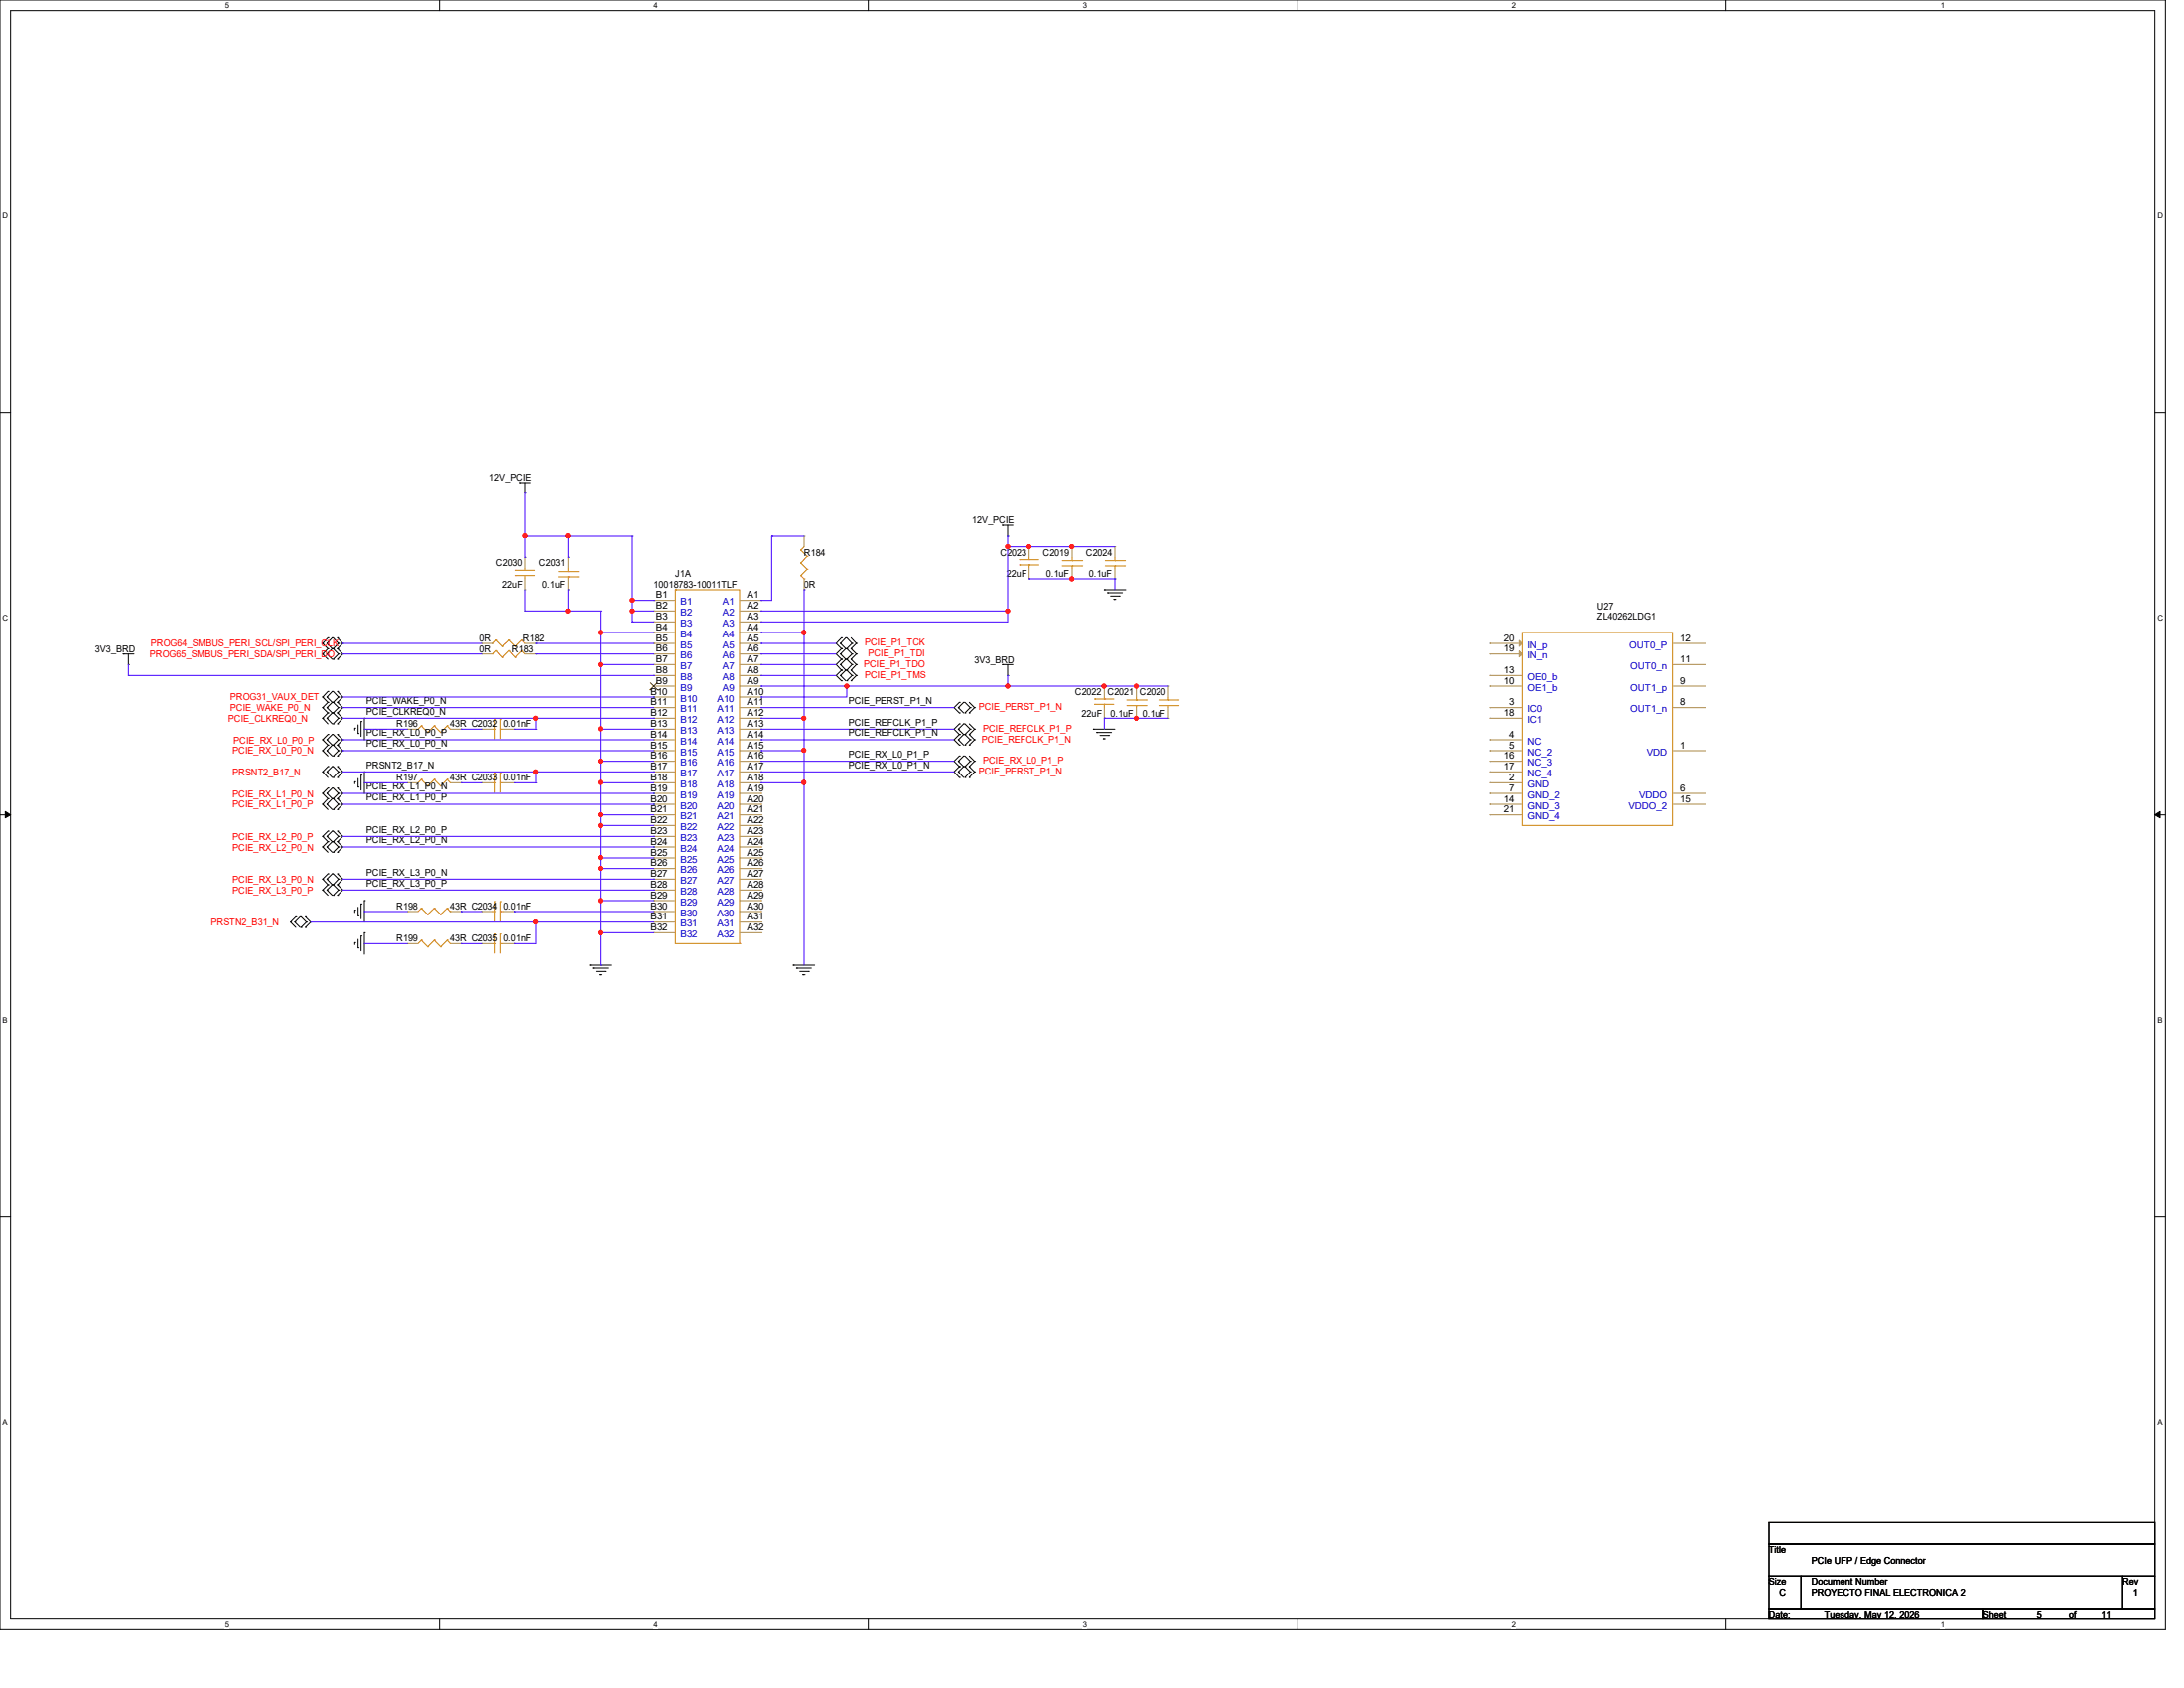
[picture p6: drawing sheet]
<svg xmlns="http://www.w3.org/2000/svg" width="279mm" height="216mm" viewBox="0 0 279 216" stroke-linecap="round" stroke-linejoin="round" font-family="sans-serif">
<path d="M0 0h277v208.4h-277zM1.4 1.4h274.3v205.7h-274.3z" fill="none" stroke="#000" stroke-width=".13"/>
<g fill="#fff">
<path d="M28.8 .1h.5v1.1h-.5z"/>
<path d="M28.8 207.2h.5v1.1h-.5z"/>
</g>
<path d="M56.2 0v1.4M56.2 207.1v1.3" fill="none" stroke="#000" stroke-width=".13"/>
<g fill="#fff">
<path d="M83.7 .1h.5v1.1h-.5z"/>
<path d="M83.7 207.2h.5v1.1h-.5z"/>
</g>
<path d="M111.1 0v1.4M111.1 207.1v1.3" fill="none" stroke="#000" stroke-width=".13"/>
<g fill="#fff">
<path d="M138.5 .1h.6v1.1h-.6z"/>
<path d="M138.5 207.2h.6v1.1h-.6z"/>
</g>
<path d="M165.9 0v1.4M165.9 207.1v1.3" fill="none" stroke="#000" stroke-width=".13"/>
<g fill="#fff">
<path d="M193.4 .1h.5v1.1h-.5z"/>
<path d="M193.4 207.2h.5v1.1h-.5z"/>
</g>
<path d="M220.8 0v1.4M220.8 207.1v1.3" fill="none" stroke="#000" stroke-width=".13"/>
<g fill="#fff">
<path d="M248.2 .1h.6v1.1h-.6z"/>
<path d="M248.2 207.2h.6v1.1h-.6z"/>
<path d="M.3 27.1h.8v1.1h-.8z"/>
<path d="M276 27.1h.7v1.1h-.7z"/>
<path d="M.3 78.5h.8v1.1h-.8z"/>
<path d="M276 78.5h.7v1.1h-.7z"/>
</g>
<path d="M0 52.8h1.4M275.7 52.8h1.3" fill="none" stroke="#000" stroke-width=".13"/>
<g fill="#fff">
<path d="M.3 129.9h.7v1.1h-.7z"/>
<path d="M276 129.9h.6v1.1h-.6z"/>
</g>
<path d="M0 104.2h1.4M275.7 104.2h1.3" fill="none" stroke="#000" stroke-width=".13"/>
<path d="M.7 103.8l.7 .4-.7 .4zM275.7 104.2l.7-.4v.8z" fill="#000" stroke="#000" stroke-width=".13"/>
<g fill="#fff">
<path d="M.3 181.4h.7v1.1h-.7z"/>
<path d="M276 181.4h.6v1.1h-.6z"/>
</g>
<g fill="none" stroke="#000" stroke-width=".13">
<path d="M66.5 61.7h.1M66.5 61.7h1.4M67.2 63.1h.1M67.2 61.7v1.4M128.2 67.2h.1M128.2 67.2h1.4M128.9 68.6h.1M128.9 67.2v1.4M141.3 75.4h.1M141.3 75.4h2.7M141.7 75.8h.1M141.7 75.8h1.9"/>
<path d="M142.1 76.2h1.1M142.5 76.7h.1M142.5 76.7h.2M143.2 76.2h.1M15.7 83.7h.1M15.7 83.7h1.4M16.4 85h.1M16.4 83.7v1.3M41.3 82.3h.1M41.3 83.7h.1M41.3 90.5h.1M41.3 91.9h.1"/>
<path d="M41.3 94.6h.1M41.3 96h.1M41.3 89.2h.1M41.3 98.7h.1M41.3 82.3l.7 .7M41.3 83.7l.7 .6M41.3 90.5l.7 .7M41.3 91.9l.7 .7M41.3 94.6l.7 .7M41.3 96l.7 .7M41.3 89.2l.7 .6M41.3 98.7l.7 .7"/>
<path d="M41.8 82.3h.1M41.8 83.7h.1M41.8 90.5h.1M41.8 91.9h.1M41.8 94.6h.1M41.8 96h.1M41.8 89.2h.1M41.8 98.7h.1M41.8 82.3l.7 .7M41.8 83.7l.7 .6M41.8 90.5l.7 .7M41.8 91.9l.7 .7"/>
<path d="M41.8 94.6l.7 .7M41.8 96l.7 .7M41.8 89.2l.7 .6M41.8 98.7l.7 .7M42 81.6h.1M42 83h.1M42 89.8h.1M42 91.2h.1M42 93.9h.1M42 95.3h.1M42 88.4h.1M42 98h.1"/>
<path d="M42 81.6l-.7 .7M42 83l-.7 .7M42 89.8l-.7 .7M42 91.2l-.7 .7M42 93.9l-.7 .7M42 95.3l-.7 .7M42 88.4l-.7 .8M42 98l-.7 .7M42.5 81.6h.1M42.5 83h.1M42.5 89.8h.1M42.5 91.2h.1"/>
<path d="M42.5 93.9h.1M42.5 95.3h.1M42.5 88.4h.1M42.5 98h.1M42.5 81.6l-.7 .7M42.5 83l-.7 .7M42.5 89.8l-.7 .7M42.5 91.2l-.7 .7M42.5 93.9l-.7 .7M42.5 95.3l-.7 .7M42.5 88.4l-.7 .8M42.5 98l-.7 .7"/>
<path d="M42.6 83h.1M42.6 84.3h.1M42.6 91.2h.1M42.6 92.6h.1M42.6 95.3h.1M42.6 96.7h.1M42.6 89.8h.1M42.6 99.4h.1M42.6 81.6l.7 .7M42.6 83l.7 .7M42.6 89.8l.7 .7M42.6 91.2l.7 .7"/>
<path d="M42.6 93.9l.7 .7M42.6 95.3l.7 .7M42.6 88.4l.7 .8M42.6 98l.7 .7M43.2 81.6h.1M43.2 83h.1M43.2 84.3h.1M43.2 89.8h.1M43.2 91.2h.1M43.2 92.6h.1M43.2 93.9h.1M43.2 95.3h.1"/>
<path d="M43.2 96.7h.1M43.2 88.4h.1M43.2 98h.1M43.2 99.4h.1M43.2 81.6l.7 .7-.7 .7M43.2 83l.7 .7-.7 .6M43.2 89.8l.7 .7-.7 .7M43.2 91.2l.7 .7-.7 .7M43.2 93.9l.7 .7-.7 .7M43.2 95.3l.7 .7-.7 .7M43.2 88.4l.7 .8-.7 .6M43.2 98l.7 .7-.7 .7"/>
<path d="M43.3 82.3h.1M43.3 83.7h.1M43.3 90.5h.1M43.3 91.9h.1M43.3 94.6h.1M43.3 96h.1M43.3 89.2h.1M43.3 98.7h.1M43.3 82.3l-.7 .7M43.3 83.7l-.7 .6M43.3 90.5l-.7 .7M43.3 91.9l-.7 .7"/>
<path d="M43.3 94.6l-.7 .7M43.3 96l-.7 .7M43.3 89.2l-.7 .6M43.3 98.7l-.7 .7M45.4 93.1h.1M45.4 100h.1M45.4 93.1v.3M45.4 100v.2M45.8 93.8h.1M45.8 92.7v1.1M45.8 99.6v1.1M46.2 92.3h.1"/>
<path d="M46.2 99.1h.1M46.2 92.3v1.9M46.2 99.1v1.9M46.6 91.9h.1M46.6 98.7h.1M46.6 91.9v2.7M46.6 98.7v2.8M107.5 82.3h.1M107.5 83.7h.1M107.5 85h.1M107.5 86.4h.1M107.5 82.3l.7 .7"/>
<path d="M107.5 83.7l.7 .6M107.5 85l.7 .7M107.5 86.4l.7 .7M107.7 83h.1M107.7 81.6h.1M107.7 84.3h.1M107.7 85.7h.1M107.7 87.1h.1M107.7 81.6l-.7 .7 .7 .7M107.7 83l-.7 .7 .7 .6M107.7 84.3l-.7 .7 .7 .7M107.7 85.7l-.7 .7 .7 .7"/>
<path d="M108.2 81.6h.1M108.2 83h.1M108.2 84.3h.1M108.2 85.7h.1M108.2 81.6l-.7 .7M108.2 83l-.7 .7M108.2 84.3l-.7 .7M108.2 85.7l-.7 .7M108.3 83h.1M108.3 84.3h.1M108.3 85.7h.1M108.3 87.1h.1"/>
<path d="M108.3 81.6l.7 .7M108.3 83l.7 .7M108.3 84.3l.7 .7M108.3 85.7l.7 .7M108.9 83h.1M108.9 84.3h.1M108.9 85.7h.1M108.9 87.1h.1M108.9 81.6l.7 .7M108.9 83l.7 .7M108.9 84.3l.7 .7M108.9 85.7l.7 .7"/>
<path d="M109 82.3h.1M109 83.7h.1M109 85h.1M109 86.4h.1M109 82.3l-.7 .7M109 83.7l-.7 .6M109 85l-.7 .7M109 86.4l-.7 .7M109.6 82.3h.1M109.6 83.7h.1M109.6 85h.1M109.6 86.4h.1"/>
<path d="M109.6 82.3l-.7 .7M109.6 83.7l-.7 .6M109.6 85l-.7 .7M109.6 86.4l-.7 .7M122.6 90.5h.1M122.6 93.3h.1M122.6 94.6h.1M122.6 97.4h.1M122.6 98.7h.1M122.6 90.5l.7 .7M122.6 93.3l.7 .6M122.6 94.6l.7 .7"/>
<path d="M122.6 97.4l.7 .6M122.6 98.7l.7 .7M122.7 91.2h.1M122.7 89.8h.1M122.7 93.9h.1M122.7 92.6h.1M122.7 95.3h.1M122.7 98h.1M122.7 96.7h.1M122.7 99.4h.1M122.7 89.8l-.7 .7 .7 .7M122.7 92.6l-.7 .7 .7 .6"/>
<path d="M122.7 93.9l-.7 .7 .7 .7M122.7 96.7l-.7 .7 .7 .6M122.7 98l-.7 .7 .7 .7M123.3 89.8h.1M123.3 92.6h.1M123.3 93.9h.1M123.3 96.7h.1M123.3 98h.1M123.3 89.8l-.7 .7M123.3 92.6l-.7 .7M123.3 93.9l-.7 .7M123.3 96.7l-.7 .7"/>
<path d="M123.3 98l-.7 .7M123.4 91.2h.1M123.4 93.9h.1M123.4 95.3h.1M123.4 98h.1M123.4 99.4h.1M123.4 98l.7 .7M123.4 89.8l.7 .7M123.4 92.6l.7 .7M123.4 93.9l.7 .7M123.4 96.7l.7 .7M124 91.2h.1"/>
<path d="M124 93.9h.1M124 95.3h.1M124 98h.1M124 99.4h.1M124 98l.7 .7M124 89.8l.7 .7M124 92.6l.7 .7M124 93.9l.7 .7M124 96.7l.7 .7M124.1 90.5h.1M124.1 93.3h.1M124.1 94.6h.1"/>
<path d="M124.1 97.4h.1M124.1 98.7h.1M124.1 90.5l-.7 .7M124.1 93.3l-.7 .6M124.1 94.6l-.7 .7M124.1 97.4l-.7 .6M124.1 98.7l-.7 .7M124.7 90.5h.1M124.7 93.3h.1M124.7 94.6h.1M124.7 97.4h.1M124.7 98.7h.1"/>
<path d="M124.7 90.5l-.7 .7M124.7 93.3l-.7 .6M124.7 94.6l-.7 .7M124.7 97.4l-.7 .6M124.7 98.7l-.7 .7M128.2 85h.1M128.2 85h1.4M128.9 86.4h.1M128.9 85v1.4M139.9 93.3h.1M139.9 93.3h2.7M140.3 93.7h.1"/>
<path d="M140.3 93.7h1.9M140.7 94.1h1.1M141.1 94.5h.1M141.1 94.5h.3M141.8 94.1h.1M37.2 117.9h.1M37.2 117.9l.6 .7M37.7 117.9h.1M37.7 117.9l.7 .7M37.8 117.3h.1M37.8 117.3l-.6 .6M38.4 117.3h.1"/>
<path d="M38.4 117.3l-.7 .6M38.5 118.6h.1M38.5 117.3l.7 .6M39.1 117.3h.1M39.1 118.6h.1M39.1 117.3l.7 .6-.7 .7M39.2 117.9h.1M39.2 117.9l-.7 .7M41.3 101.5h.1M41.3 102.9h.1M41.3 107h.1M41.3 108.3h.1"/>
<path d="M41.3 112.4h.1M41.3 113.8h.1M41.3 101.5l.7 .7M41.3 102.9l.7 .6M41.3 107l.7 .7M41.3 108.3l.7 .7M41.3 112.4l.7 .8M41.3 113.8l.7 .7M41.8 101.5h.1M41.8 102.9h.1M41.8 107h.1M41.8 108.3h.1"/>
<path d="M41.8 112.4h.1M41.8 113.8h.1M41.8 101.5l.7 .7M41.8 102.9l.7 .6M41.8 107l.7 .7M41.8 108.3l.7 .7M41.8 112.4l.7 .8M41.8 113.8l.7 .7M42 100.8h.1M42 102.2h.1M42 106.3h.1M42 107.7h.1"/>
<path d="M42 111.8h.1M42 113.2h.1M42 113.2l-.7 .6M42 100.8l-.7 .7M42 102.2l-.7 .7M42 106.3l-.7 .7M42 107.7l-.7 .6M42 111.8l-.7 .6M42.5 100.8h.1M42.5 102.2h.1M42.5 106.3h.1M42.5 107.7h.1"/>
<path d="M42.5 111.8h.1M42.5 113.2h.1M42.5 113.2l-.7 .6M42.5 100.8l-.7 .7M42.5 102.2l-.7 .7M42.5 106.3l-.7 .7M42.5 107.7l-.7 .6M42.5 111.8l-.7 .6M42.6 102.2h.1M42.6 103.5h.1M42.6 107.7h.1M42.6 109h.1"/>
<path d="M42.6 113.2h.1M42.6 114.5h.1M42.6 100.8l.7 .7M42.6 102.2l.7 .7M42.6 106.3l.7 .7M42.6 107.7l.7 .6M42.6 111.8l.7 .6M42.6 113.2l.7 .6M43.2 100.8h.1M43.2 102.2h.1M43.2 103.5h.1M43.2 106.3h.1"/>
<path d="M43.2 107.7h.1M43.2 109h.1M43.2 111.8h.1M43.2 113.2h.1M43.2 114.5h.1M43.2 113.2l.7 .6-.7 .7M43.2 100.8l.7 .7-.7 .7M43.2 102.2l.7 .7-.7 .6M43.2 106.3l.7 .7-.7 .7M43.2 107.7l.7 .6-.7 .7M43.2 111.8l.7 .6-.7 .8M43.3 101.5h.1"/>
<path d="M43.3 102.9h.1M43.3 107h.1M43.3 108.3h.1M43.3 112.4h.1M43.3 113.8h.1M43.3 113.8l-.7 .7M43.3 101.5l-.7 .7M43.3 102.9l-.7 .6M43.3 107l-.7 .7M43.3 108.3l-.7 .7M43.3 112.4l-.7 .8M45.4 116.4h.1"/>
<path d="M45.4 116.4v.3M45.8 100.7h.1M45.8 117.1h.1M45.8 116v1.1M46.2 115.6h.1M46.2 119.7h.1M46.2 115.6v1.9M46.2 119.7v1.9M46.6 115.2h.1M46.6 119.3h.1M46.6 115.2v2.7M46.6 119.3v2.7"/>
<path d="M45.4 120.6h.1M45.4 120.6v.2M45.8 121.2h.1M45.8 120.1v1.1M75.4 123.4h.1M75.4 123.4h2.7M75.8 123.8h.1M75.8 123.8h2M76.2 124.2h1.1M76.7 124.7h.1M76.7 124.7h.2M77.3 124.2h.1"/>
<path d="M101.5 123.4h.1M101.5 123.4h2.7M101.9 123.8h.1M101.9 123.8h1.9M102.3 124.2h1.1M102.7 124.7h.1M102.7 124.7h.3M103.4 124.2h.1M0 155.7h1.4M275.7 155.7h1.3M226.3 194.7h49.4v2.8h-49.4zM226.3 197.5h49.4v4.1h-49.4z"/>
<path d="M226.3 201.6h4.1v4.1h-4.1zM226.3 205.7h27.4v1.4h-27.4zM230.4 201.6h41.2v4.1h-41.2zM253.7 205.7h22v1.4h-22zM271.6 201.6h4.1v4.1h-4.1z"/>
</g>
<g fill="none" stroke="#cc8006" stroke-width=".13">
<path d="M66 73.6h.1M66 72.9h.1M66 73.6h2.4M66 72.9h2.4M67.2 72.9h.1M67.2 73.6h.1M67.2 72.7v.2M67.2 73.6v.4M71.5 73.1h2.4M71.5 73.8h2.4M72.7 73.8h.1M72.7 73.1h.1"/>
<path d="M72.7 72.7v.4M72.7 73.8v.2M73.9 73.1h.1M73.9 73.8h.1M86.4 75.4h.1M86.4 75.4v45.3h8.2M86.4 75.4h8.2v45.3M102.4 70.4h.1M102.4 72h.1M102.4 73.6h.1M102.4 70.4l.9 .8M102.4 72l.9 .8"/>
<path d="M102.4 73.6l.5 .4M102.9 74h.1M102.9 69.9l-.5 .5M103.3 71.2h.1M103.3 72.8h.1M103.3 71.2l-.9 .8M103.3 72.8l-.9 .8M130.4 72.3h.1M130.4 71.6h.1M130.4 72.3h2.5M130.4 71.6h2.5M131.7 71.6h.1"/>
<path d="M131.7 72.3h.1M131.7 71.3v.3M131.7 72.3v.4M135.9 71.7h2.5M135.9 72.4h2.5M137.2 72.4h.1M137.2 71.7h.1M137.2 71.3v.4M137.2 72.4v.3M138.4 71.7h.1M138.4 72.4h.1M141.4 71.7h2.4"/>
<path d="M141.4 72.4h2.4M142.6 72.4h.1M142.6 71.7h.1M142.6 71.3v.4M142.6 72.4v.3M143.8 71.7h.1M143.8 72.4h.1M53.9 99.7h.1M53.9 92.8h.1M53.9 99.7l-.4 .4M53.9 99.7l.8 .8M53.9 92.8l-.4 .5"/>
<path d="M53.9 92.8l.8 .9M54.7 93.7h.1M55.5 99.7h.1M55.5 92.8h.1M55.5 99.7l-.8 .8M55.5 99.7l.8 .8M55.5 92.8l-.8 .9M55.5 92.8l.8 .9M56.3 93.7h.1M57.2 99.7h.1M57.2 92.8h.1M57.2 99.7l-.9 .8"/>
<path d="M57.2 99.7l.4 .4M57.2 92.8l-.9 .9M57.2 92.8l.4 .5M57.6 93.3h.1M63.1 82.3h.1M63.1 83.7h.1M63.1 93.3h.2M63.3 98.9h.1M63.3 93.3h.1M63.3 92h.1M63.3 92v2.5M63.3 98.9v2.4"/>
<path d="M63.5 81.9h.1M63.5 83.2h.1M63.5 83.2l-.4 .5M63.5 81.9l.8 .8M63.5 81.9l-.4 .4M63.5 83.2l.8 .9M64.1 98.9h.1M64.1 92h.1M64.1 93.3h.1M64.1 92v2.5M64.1 98.9v2.4M64.1 93.3h.3"/>
<path d="M64.3 82.7h.1M64.3 84.1h.1M65.2 81.9h.1M65.2 83.2h.1M65.2 83.2l-.9 .9M65.2 81.9l.8 .8M65.2 81.9l-.9 .8M65.2 83.2l.8 .9M66 82.7h.1M66 84.1h.1M66.8 81.9h.1M66.8 83.2h.1"/>
<path d="M66.8 81.9l.4 .4M66.8 81.9l-.8 .8M66.8 83.2l.4 .5M66.8 83.2l-.8 .9M140 90.1h.1M140 89.4h.1M140 90.1h2.5M140 89.4h2.5M141.3 89.4h.1M141.3 90.1h.1M141.3 89.2v.2M141.3 90.1v.4"/>
<path d="M144.1 89.5h2.5M144.1 90.3h2.5M145.4 90.3h.1M145.4 89.5h.1M145.4 89.2v.3M145.4 90.3v.2M146.6 89.5h.1M146.6 90.3h.1M148.3 89.5h2.4M148.3 90.3h2.4M149.5 90.3h.1M149.5 89.5h.1"/>
<path d="M149.5 89.2v.3M149.5 90.3v.2M150.7 89.5h.1M150.7 90.3h.1M194.7 80.9h19.3v24.7h-19.3zM53.9 116.2h.1M53.9 116.2l-.4 .4M53.9 116.2l.8 .8M54.7 100.5h.1M54.7 117h.1M55.5 116.2h.1M55.5 116.2l-.8 .8"/>
<path d="M55.5 116.2l.8 .8M56.3 100.5h.1M56.3 117h.1M57.2 116.2h.1M57.2 116.2l-.9 .8M57.2 116.2l.4 .4M57.6 100.1h.1M57.6 116.6h.1M63.1 100.1h.2M63.1 116.6h.2M63.3 100.1h.1M63.3 116.6h.1"/>
<path d="M63.3 115.3h.1M63.3 119.5h.1M63.3 115.3v2.5M63.3 119.5v2.4M64.1 100.1h.1M64.1 115.3h.1M64.1 116.6h.1M64.1 119.5h.1M64.1 100.1h.3M64.1 115.3v2.5M64.1 119.5v2.4M64.1 116.6h.3"/>
<path d="M53.9 120.3h.1M53.9 120.3l-.4 .4M53.9 120.3l.8 .8M54.7 121.1h.1M55.5 120.3h.1M55.5 120.3l-.8 .8M55.5 120.3l.8 .8M56.3 121.1h.1M57.2 120.3h.1M57.2 120.3l-.9 .8M57.2 120.3l.4 .4M57.6 120.7h.1"/>
<path d="M63.1 120.7h.2M63.3 120.7h.1M64.1 120.7h.1M64.1 120.7h.3M94.6 120.7h.1"/>
</g>
<g fill="none" stroke="#a84" stroke-width=".13">
<path d="M67.2 71.3h.1M67.2 75.4h.1M67.2 71.3v1.4M67.2 74v1.4M72.7 75.4h.1M72.7 71.3h.1M72.7 71.3v1.4M72.7 74v1.4M83.7 76.8h.1M83.7 78.1h.1M83.7 79.5h.1M83.7 76.8h2.7"/>
<path d="M83.7 78.1h2.7M83.7 79.5h2.7M94.6 76.8h2.8M94.6 78.1h2.8M94.6 79.5h2.8M97.4 76.8h.1M97.4 78.1h.1M97.4 79.5h.1M102.9 68.6h.1M102.9 75.4h.1M102.9 68.6v1.3M102.9 74v1.4"/>
<path d="M131.7 69.9h.1M131.7 74h.1M131.7 69.9v1.4M131.7 72.7v1.3M137.2 74h.1M137.2 69.9h.1M137.2 69.9v1.4M137.2 72.7v1.3M142.6 74h.1M142.6 69.9h.1M142.6 69.9v1.4M142.6 72.7v1.3"/>
<path d="M52.1 93.3h.1M52.1 93.3h1.4M57.6 93.3h1.4M59 93.3h.1M61.7 93.3h.1M61.7 82.3h.1M61.7 83.7h.1M61.7 93.3h1.4M61.7 82.3h1.4M61.7 83.7h1.4M64.4 93.3h1.4M65.8 93.3h.1"/>
<path d="M67.2 82.3h1.4M67.2 83.7h1.4M68.6 82.3h.1M68.6 83.7h.1M83.7 80.9h.1M83.7 82.3h.1M83.7 83.7h.1M83.7 85h.1M83.7 86.4h.1M83.7 87.8h.1M83.7 89.2h.1M83.7 90.5h.1"/>
<path d="M83.7 91.9h.1M83.7 93.3h.1M83.7 94.6h.1M83.7 96h.1M83.7 97.4h.1M83.7 98.7h.1M83.7 93.3h2.7M83.7 96h2.7M83.7 90.5h2.7M83.7 94.6h2.7M83.7 87.8h2.7M83.7 85h2.7"/>
<path d="M83.7 82.3h2.7M83.7 86.4h2.7M83.7 97.4h2.7M83.7 98.7h2.7M83.7 91.9h2.7M83.7 83.7h2.7M83.7 80.9h2.7M83.7 89.2h2.7M94.6 93.3h2.8M94.6 96h2.8M94.6 90.5h2.8M94.6 94.6h2.8"/>
<path d="M94.6 87.8h2.8M94.6 85h2.8M94.6 82.3h2.8M94.6 86.4h2.8M94.6 97.4h2.8M94.6 98.7h2.8M94.6 91.9h2.8M94.6 83.7h2.8M94.6 80.9h2.8M94.6 89.2h2.8M97.4 80.9h.1M97.4 82.3h.1"/>
<path d="M97.4 83.7h.1M97.4 85h.1M97.4 86.4h.1M97.4 87.8h.1M97.4 89.2h.1M97.4 90.5h.1M97.4 91.9h.1M97.4 93.3h.1M97.4 94.6h.1M97.4 96h.1M97.4 97.4h.1M97.4 98.7h.1"/>
<path d="M141.3 87.8h.1M141.3 91.9h.1M141.3 87.8v1.4M141.3 90.5v1.4M145.4 91.9h.1M145.4 87.8h.1M145.4 87.8v1.4M145.4 90.5v1.4M149.5 91.9h.1M149.5 87.8h.1M149.5 87.8v1.4M149.5 90.5v1.4"/>
<path d="M190.6 90.5h.1M190.6 94.6h.1M190.6 96h.1M190.6 87.8h.1M190.6 86.4h.1M190.6 97.4h.1M190.6 98.7h.1M190.6 91.9h.1M190.6 83.7h.1M190.6 82.3h.1M190.6 96h4.1M190.6 90.5h4.1"/>
<path d="M190.6 94.6h4.1M190.6 87.8h4.1M190.6 82.3h4.1M190.6 86.4h4.1M190.6 97.4h4.1M190.6 98.7h4.1M190.6 91.9h4.1M190.6 83.7h4.1M214 96h4.1M214 90.5h4.1M214 87.8h4.1M214 85h4.1"/>
<path d="M214 82.3h4.1M218.1 96h.1M218.1 90.5h.1M218.1 87.8h.1M218.1 85h.1M218.1 82.3h.1M52.1 100.1h.1M52.1 116.6h.1M52.1 100.1h1.4M52.1 116.6h1.4M57.6 100.1h1.4M57.6 116.6h1.4"/>
<path d="M59 100.1h.1M59 116.6h.1M61.7 100.1h.1M61.7 116.6h.1M61.7 100.1h1.4M61.7 116.6h1.4M64.4 100.1h1.4M64.4 116.6h1.4M65.8 100.1h.1M65.8 116.6h.1M83.7 100.1h.1M83.7 101.5h.1"/>
<path d="M83.7 102.9h.1M83.7 104.2h.1M83.7 105.6h.1M83.7 107h.1M83.7 108.3h.1M83.7 109.7h.1M83.7 111.1h.1M83.7 112.4h.1M83.7 113.8h.1M83.7 115.2h.1M83.7 116.6h.1M83.7 117.9h.1"/>
<path d="M83.7 119.3h.1M83.7 100.1h2.7M83.7 116.6h2.7M83.7 101.5h2.7M83.7 102.9h2.7M83.7 104.2h2.7M83.7 105.6h2.7M83.7 107h2.7M83.7 108.3h2.7M83.7 109.7h2.7M83.7 111.1h2.7M83.7 112.4h2.7"/>
<path d="M83.7 113.8h2.7M83.7 115.2h2.7M83.7 117.9h2.7M83.7 119.3h2.7M94.6 100.1h2.8M94.6 116.6h2.8M94.6 101.5h2.8M94.6 102.9h2.8M94.6 104.2h2.8M94.6 105.6h2.8M94.6 107h2.8M94.6 108.3h2.8"/>
<path d="M94.6 109.7h2.8M94.6 111.1h2.8M94.6 112.4h2.8M94.6 113.8h2.8M94.6 115.2h2.8M94.6 117.9h2.8M94.6 119.3h2.8M97.4 100.1h.1M97.4 101.5h.1M97.4 102.9h.1M97.4 104.2h.1M97.4 105.6h.1"/>
<path d="M97.4 107h.1M97.4 108.3h.1M97.4 109.7h.1M97.4 111.1h.1M97.4 112.4h.1M97.4 113.8h.1M97.4 115.2h.1M97.4 116.6h.1M97.4 117.9h.1M97.4 119.3h.1M190.6 100.1h.1M190.6 101.5h.1"/>
<path d="M190.6 102.9h.1M190.6 104.2h.1M190.6 100.1h4.1M190.6 101.5h4.1M190.6 102.9h4.1M190.6 104.2h4.1M214 101.5h4.1M214 102.9h4.1M218.1 101.5h.1M218.1 102.9h.1M52.1 120.7h.1M52.1 120.7h1.4"/>
<path d="M57.6 120.7h1.4M59 120.7h.1M61.7 120.7h.1M61.7 120.7h1.4M64.4 120.7h1.4M65.8 120.7h.1"/>
</g>
<g fill="#a84" stroke="#a84" stroke-width=".13">
<path d="M194.4 83.3l.3 .4-.3 .3z"/>
<path d="M194.4 81.9l.3 .4-.3 .4z"/>
</g>
<path d="M83.2 88.2h.1M83.2 87.3l.9 .9M84.1 87.3l-.9 .9M84.1 88.2h.1" fill="none" stroke="#804000" stroke-width=".13"/>
<g fill="none" stroke="#4200ff" stroke-width=".13">
<path d="M67.2 63.1h.1M67.2 68.6h.1M67.2 71.3h.1M67.2 78.1h.1M67.2 78.1h9.6M67.2 63.1v8.2M67.2 75.4v2.7M67.2 68.6h13.7M72.7 68.6h.1M72.7 71.3h.1M72.7 78.1h.1M72.7 75.4h.1"/>
<path d="M72.7 68.6v2.7M72.7 75.4v2.7M76.8 78.1h.1M76.8 78.1v45.3M80.9 79.5h.1M80.9 78.1h.1M80.9 68.6h.1M80.9 78.1h2.8M80.9 79.5h2.8M80.9 76.8h2.8M80.9 68.6v10.9M83.7 76.8h.1"/>
<path d="M97.4 78.1h.1M97.4 79.5h.1M97.4 76.8h.1M97.4 78.1h31.5M98.7 68.6h.1M98.7 68.6v8.2h-1.3M98.7 68.6h4.2M102.9 75.4h.1M102.9 75.4v48M128.9 68.6h.1M128.9 69.9h.1M128.9 78.1h.1"/>
<path d="M128.9 68.6v10.9h-31.5M128.9 69.9h13.7M131.7 69.9h.1M131.7 74h.1M131.7 74h10.9M137.2 69.9h.1M137.2 74h.1M142.6 74h.1M142.6 74v1.4M16.4 86.4h.1M16.4 86.4h67.3M16.4 85v1.4"/>
<path d="M43.9 94.6h.1M43.9 90.5h.1M43.9 96h.1M43.9 82.3h.1M43.9 83.7h.1M43.9 83.7h17.8M43.9 89.2h39.8M43.9 90.5h39.8M43.9 91.9h39.8M43.9 82.3h17.8M43.9 96h39.8M43.9 94.6h39.8"/>
<path d="M43.9 98.7h39.8M46.6 93.3h.1M46.6 93.3h5.5M59 93.3h.1M59 93.3h2.7M65.8 93.3h2.8M68.6 91.9h.1M68.6 82.3h.1M68.6 83.7h.1M68.6 93.3h.1M68.6 98.7h.1M68.6 83.7h15.1"/>
<path d="M68.6 82.3h15.1M68.6 91.9v1.4M68.6 98.7v1.4M76.8 80.9h.1M76.8 85h.1M76.8 93.3h.1M76.8 97.4h.1M76.8 80.9h6.9M76.8 85h6.9M76.8 93.3h6.9M76.8 97.4h6.9M83.7 89.2h.1"/>
<path d="M83.7 86.4h.1M83.7 91.9h.1M83.7 98.7h.1M97.4 80.9h.1M97.4 83.7h.1M97.4 85h.1M97.4 86.4h.1M97.4 87.8h.1M97.4 89.2h.1M97.4 90.5h.1M97.4 91.9h.1M97.4 82.3h.1"/>
<path d="M97.4 96h.1M97.4 93.3h.1M97.4 94.6h.1M97.4 97.4h.1M97.4 98.7h.1M97.4 80.9h5.5M97.4 83.7h9.6M97.4 85h9.6M97.4 86.4h9.6M97.4 87.8h52.1M97.4 90.5h24.6M97.4 91.9h5.5"/>
<path d="M97.4 82.3h9.6M97.4 96h5.5M97.4 93.3h24.6M97.4 94.6h24.6M97.4 97.4h24.6M97.4 98.7h24.6M102.9 80.9h.1M102.9 91.9h.1M102.9 96h.1M108.3 87.8h.1M108.3 87.8v1.4h-10.9M128.9 86.4h.1"/>
<path d="M128.9 87.8h.1M128.9 86.4v1.4M141.3 87.8h.1M141.3 91.9h.1M141.3 91.9h8.2M141.3 91.9v1.4M145.4 87.8h.1M145.4 91.9h.1M39.8 117.9h.1M39.8 117.9h43.9M43.9 113.8h39.8M43.9 112.4h39.8"/>
<path d="M43.9 108.3h39.8M43.9 107h39.8M43.9 102.9h39.8M43.9 101.5h39.8M46.6 100.1h.1M46.6 116.6h.1M46.6 100.1h5.5M46.6 116.6h5.5M59 100.1h.1M59 116.6h.1M59 100.1h2.7M59 116.6h2.7"/>
<path d="M65.8 116.6h.1M65.8 100.1h2.8M65.8 116.6h17.9M68.6 117.9h.1M68.6 100.1h.1M68.6 117.9v2.8h-2.8M76.8 100.1h.1M76.8 104.2h.1M76.8 119.3h.1M76.8 115.2h.1M76.8 111.1h.1M76.8 109.7h.1"/>
<path d="M76.8 105.6h.1M76.8 100.1h6.9M76.8 119.3h6.9M76.8 115.2h6.9M76.8 111.1h6.9M76.8 109.7h6.9M76.8 105.6h6.9M76.8 104.2h6.9M83.7 113.8h.1M83.7 112.4h.1M83.7 108.3h.1M83.7 107h.1"/>
<path d="M83.7 102.9h.1M83.7 101.5h.1M97.4 100.1h.1M97.4 100.1h5.5M102.9 100.1h.1M46.6 120.7h.1M46.6 120.7h5.5M59 120.7h.1M59 120.7h2.7M65.8 120.7h.1M76.8 123.4h.1"/>
</g>
<g fill="#f00" stroke="#f00" stroke-width=".13">
<circle cx="128.9" cy="69.9" r=".25"/>
<circle cx="137.1" cy="69.9" r=".25"/>
<circle cx="131.6" cy="69.9" r=".24"/>
<circle cx="137.1" cy="74" r=".25"/>
<circle cx="128.9" cy="78.1" r=".25"/>
<circle cx="108.3" cy="87.8" r=".25"/>
<circle cx="102.8" cy="96" r=".25"/>
<circle cx="102.8" cy="91.9" r=".25"/>
<circle cx="145.3" cy="87.7" r=".24"/>
<circle cx="141.2" cy="87.8" r=".25"/>
<circle cx="128.9" cy="87.8" r=".25"/>
<circle cx="145.3" cy="91.9" r=".24"/>
<circle cx="102.8" cy="100.1" r=".25"/>
<circle cx="76.8" cy="93.2" r=".24"/>
<circle cx="76.8" cy="85" r=".24"/>
<circle cx="76.8" cy="97.3" r=".24"/>
<circle cx="76.8" cy="100.1" r=".24"/>
<circle cx="102.8" cy="80.9" r=".25"/>
<circle cx="68.5" cy="117.9" r=".25"/>
<circle cx="76.8" cy="115.2" r=".24"/>
<circle cx="76.8" cy="119.3" r=".24"/>
<circle cx="76.8" cy="111.1" r=".24"/>
<circle cx="76.8" cy="109.7" r=".24"/>
<circle cx="76.8" cy="104.2" r=".24"/>
<circle cx="76.8" cy="105.6" r=".24"/>
<circle cx="80.9" cy="76.8" r=".25"/>
<circle cx="80.9" cy="78.1" r=".25"/>
<circle cx="72.6" cy="68.5" r=".25"/>
<circle cx="67.2" cy="68.5" r=".25"/>
<circle cx="72.6" cy="78.1" r=".25"/>
<circle cx="76.8" cy="80.9" r=".24"/>
<circle cx="68.5" cy="91.9" r=".25"/>
<circle cx="68.5" cy="98.7" r=".25"/>
</g>
<g font-size="1.2">
<text x="62.7" y="61.5">12V_PCIE</text>
<text x="102.9" y="71.1">R184</text>
<text x="124.4" y="67">12V_PCIE</text>
<text x="128" y="71.1">C2023</text>
<text x="133.4" y="71.1">C2019</text>
<text x="138.9" y="71.1">C2024</text>
<text x="63.5" y="72.4">C2030</text>
<text x="64.3" y="75.2">22uF</text>
<text x="69" y="72.4">C2031</text>
<text x="69.4" y="75.2">0.1uF</text>
<text x="83.6" y="75.2">10018783-10011TLF</text>
<text x="83.9" y="76.5">B1</text>
<text x="83.9" y="77.9">B2</text>
<text x="86.4" y="73.8">J1A</text>
<text x="95.6" y="76.5">A1</text>
<text x="95.6" y="77.9">A2</text>
<text x="102.9" y="75.2">0R</text>
<text x="128.8" y="73.8">22uF</text>
<text x="133.9" y="73.8">0.1uF</text>
<text x="139.3" y="73.8">0.1uF</text>
<text x="204.3" y="77.9">U27</text>
<text x="12.2" y="83.4">3V3_BRD</text>
<text x="61.4" y="82">0R</text>
<text x="61.4" y="83.4">0R</text>
<text x="65.5" y="83.4">R183</text>
<text x="66.9" y="82">R182</text>
<text x="83.9" y="79.2">B3</text>
<text x="83.9" y="80.6">B4</text>
<text x="83.9" y="82">B5</text>
<text x="83.9" y="83.4">B6</text>
<text x="95.6" y="79.2">A3</text>
<text x="95.6" y="80.6">A4</text>
<text x="95.6" y="82">A5</text>
<text x="95.6" y="83.4">A6</text>
<text x="192.4" y="83.4">19</text>
<text x="192.4" y="82">20</text>
<text x="204.3" y="79.3">ZL40262LDG1</text>
<text x="214.9" y="82">12</text>
<text x="83.3" y="88.9">B10</text>
<text x="83.9" y="84.7">B7</text>
<text x="83.9" y="86.1">B8</text>
<text x="83.9" y="87.5">B9</text>
<text x="95.6" y="84.7">A7</text>
<text x="95.6" y="86.1">A8</text>
<text x="95.6" y="87.5">A9</text>
<text x="95.6" y="88.9">A10</text>
<text x="124.7" y="84.8">3V3_BRD</text>
<text x="137.5" y="88.9">C2022 C2021 C2020</text>
<text x="192.4" y="87.5">10</text>
<text x="192.4" y="86.1">13</text>
<text x="214.9" y="87.5">9</text>
<text x="214.9" y="84.7">11</text>
<text x="46.9" y="94.1">PCIE_RX_L0_P0_P</text>
<text x="46.9" y="90">PCIE_WAKE_P0_N</text>
<text x="46.9" y="91.4">PCIE_CLKREQ0_N</text>
<text x="46.9" y="95.5">PCIE_RX_L0_P0_N</text>
<text x="50.7" y="93">R196</text>
<text x="57.6" y="93">43R C2032 0.01nF</text>
<text x="83.3" y="90.2">B11</text>
<text x="83.3" y="91.6">B12</text>
<text x="83.3" y="93">B13</text>
<text x="83.3" y="94.3">B14</text>
<text x="83.3" y="95.7">B15</text>
<text x="95.6" y="90.2">A11</text>
<text x="95.6" y="91.6">A12</text>
<text x="95.6" y="93">A13</text>
<text x="95.6" y="94.3">A14</text>
<text x="95.6" y="95.7">A15</text>
<text x="108.6" y="90">PCIE_PERST_P1_N</text>
<text x="108.6" y="92.8">PCIE_REFCLK_P1_P</text>
<text x="108.6" y="94.1">PCIE_REFCLK_P1_N</text>
<text x="138.4" y="91.7">22uF</text>
<text x="142.1" y="91.7">0.1uF</text>
<text x="146.2" y="91.7">0.1uF</text>
<text x="192.4" y="91.6">18</text>
<text x="193.1" y="90.2">3</text>
<text x="193.1" y="94.3">4</text>
<text x="193.1" y="95.7">5</text>
<text x="214.9" y="95.7">1</text>
<text x="214.9" y="90.2">8</text>
<text x="46.9" y="101">PCIE_RX_L1_P0_N</text>
<text x="46.9" y="98.3">PRSNT2_B17_N</text>
<text x="50.7" y="99.9">R197</text>
<text x="57.6" y="99.9">43R C2033 0.01nF</text>
<text x="83.3" y="97.1">B16</text>
<text x="83.3" y="98.4">B17</text>
<text x="83.3" y="99.8">B18</text>
<text x="83.3" y="101.2">B19</text>
<text x="95.6" y="97.1">A16</text>
<text x="95.6" y="98.4">A17</text>
<text x="95.6" y="99.8">A18</text>
<text x="95.6" y="101.2">A19</text>
<text x="108.6" y="96.9">PCIE_RX_L0_P1_P</text>
<text x="108.6" y="98.3">PCIE_RX_L0_P1_N</text>
<text x="192.4" y="97.1">16</text>
<text x="192.4" y="98.4">17</text>
<text x="193.1" y="99.8">2</text>
<text x="193.1" y="101.2">7</text>
<text x="214.9" y="101.2">6</text>
<text x="46.9" y="107.9">PCIE_RX_L2_P0_N</text>
<text x="46.9" y="106.5">PCIE_RX_L2_P0_P</text>
<text x="46.9" y="102.4">PCIE_RX_L1_P0_P</text>
<text x="83.3" y="102.6">B20</text>
<text x="83.3" y="103.9">B21</text>
<text x="83.3" y="105.3">B22</text>
<text x="83.3" y="106.7">B23</text>
<text x="95.6" y="102.6">A20</text>
<text x="95.6" y="103.9">A21</text>
<text x="95.6" y="105.3">A22</text>
<text x="95.6" y="106.7">A23</text>
<text x="192.4" y="102.6">14</text>
<text x="192.4" y="103.9">21</text>
<text x="214.9" y="102.6">15</text>
<text x="46.9" y="113.4">PCIE_RX_L3_P0_P</text>
<text x="46.9" y="112">PCIE_RX_L3_P0_N</text>
<text x="83.3" y="108">B24</text>
<text x="83.3" y="109.4">B25</text>
<text x="83.3" y="110.8">B26</text>
<text x="83.3" y="112.1">B27</text>
<text x="83.3" y="113.5">B28</text>
<text x="95.6" y="108">A24</text>
<text x="95.6" y="109.4">A25</text>
<text x="95.6" y="110.8">A26</text>
<text x="95.6" y="112.1">A27</text>
<text x="95.6" y="113.5">A28</text>
<text x="50.7" y="116.3">R198</text>
<text x="57.6" y="116.3">43R C2034 0.01nF</text>
<text x="83.3" y="114.9">B29</text>
<text x="83.3" y="116.3">B30</text>
<text x="83.3" y="117.6">B31</text>
<text x="83.3" y="119">B32</text>
<text x="95.6" y="114.9">A29</text>
<text x="95.6" y="116.3">A30</text>
<text x="95.6" y="117.6">A31</text>
<text x="95.6" y="119">A32</text>
<text x="50.7" y="120.4">R199</text>
<text x="57.6" y="120.4">43R C2035 0.01nF</text>
<text x="226.3" y="198.6">Title</text>
<text x="226.3" y="202.7">Size</text>
<text x="231.8" y="200">PCIe UFP / Edge Connector</text>
<text x="231.8" y="202.7">Document Number</text>
<text x="271.6" y="202.7">Rev</text>
<text x="226.3" y="206.9">Date:</text>
<text x="227.7" y="204.1">C</text>
<text x="231.8" y="204.1">PROYECTO FINAL ELECTRONICA 2</text>
<text x="233.4" y="206.9">Tuesday, May 12, 2026</text>
<text x="253.7" y="206.9">Sheet</text>
<text x="260.6" y="206.9">5</text>
<text x="264.7" y="206.9">of</text>
<text x="268.8" y="206.9">11</text>
<text x="272.9" y="204.1">1</text>
</g>
<g font-size="1.2" fill="#00c">
<text x="87.1" y="77.4">B1</text>
<text x="92.5" y="77.4">A1</text>
<text x="87.1" y="78.7">B2</text>
<text x="87.1" y="80.1">B3</text>
<text x="87.1" y="81.5">B4</text>
<text x="87.1" y="82.9">B5</text>
<text x="92.5" y="78.7">A2</text>
<text x="92.5" y="80.1">A3</text>
<text x="92.5" y="81.5">A4</text>
<text x="92.5" y="82.9">A5</text>
<text x="195.4" y="82.9">IN_p</text>
<text x="208.4" y="82.9">OUT0_P</text>
<text x="87.1" y="84.2">B6</text>
<text x="87.1" y="85.6">B7</text>
<text x="87.1" y="87">B8</text>
<text x="87.1" y="88.3">B9</text>
<text x="87.1" y="89.7">B10</text>
<text x="91.8" y="89.7">A10</text>
<text x="92.5" y="84.2">A6</text>
<text x="92.5" y="85.6">A7</text>
<text x="92.5" y="87">A8</text>
<text x="92.5" y="88.3">A9</text>
<text x="195.4" y="88.3">OE1_b</text>
<text x="195.4" y="87">OE0_b</text>
<text x="195.4" y="84.2">IN_n</text>
<text x="208.6" y="88.3">OUT1_p</text>
<text x="208.6" y="85.6">OUT0_n</text>
<text x="87.1" y="91.1">B11</text>
<text x="87.1" y="92.5">B12</text>
<text x="87.1" y="93.9">B13</text>
<text x="87.1" y="95.2">B14</text>
<text x="91.8" y="91.1">A11</text>
<text x="91.8" y="92.5">A12</text>
<text x="91.8" y="93.9">A13</text>
<text x="91.8" y="95.2">A14</text>
<text x="195.4" y="91.1">IC0</text>
<text x="195.4" y="95.2">NC</text>
<text x="195.4" y="92.5">IC1</text>
<text x="208.6" y="91.1">OUT1_n</text>
<text x="87.1" y="96.6">B15</text>
<text x="87.1" y="98">B16</text>
<text x="87.1" y="99.3">B17</text>
<text x="87.1" y="100.7">B18</text>
<text x="91.8" y="96.6">A15</text>
<text x="91.8" y="98">A16</text>
<text x="91.8" y="99.3">A17</text>
<text x="91.8" y="100.7">A18</text>
<text x="195.4" y="100.7">GND</text>
<text x="195.4" y="96.6">NC_2</text>
<text x="195.4" y="98">NC_3</text>
<text x="195.4" y="99.3">NC_4</text>
<text x="210.7" y="96.6">VDD</text>
<text x="87.1" y="102.1">B19</text>
<text x="87.1" y="103.5">B20</text>
<text x="87.1" y="104.8">B21</text>
<text x="87.1" y="106.2">B22</text>
<text x="87.1" y="107.6">B23</text>
<text x="91.8" y="102.1">A19</text>
<text x="91.8" y="103.5">A20</text>
<text x="91.8" y="104.8">A21</text>
<text x="91.8" y="106.2">A22</text>
<text x="91.8" y="107.6">A23</text>
<text x="195.4" y="102.1">GND_2</text>
<text x="195.4" y="103.5">GND_3</text>
<text x="195.4" y="104.8">GND_4</text>
<text x="208.4" y="103.5">VDDO_2</text>
<text x="209.7" y="102.1">VDDO</text>
<text x="87.1" y="108.9">B24</text>
<text x="87.1" y="110.3">B25</text>
<text x="87.1" y="111.7">B26</text>
<text x="87.1" y="113">B27</text>
<text x="91.8" y="108.9">A24</text>
<text x="91.8" y="110.3">A25</text>
<text x="91.8" y="111.7">A26</text>
<text x="91.8" y="113">A27</text>
<text x="87.1" y="114.4">B28</text>
<text x="87.1" y="115.8">B29</text>
<text x="87.1" y="117.2">B30</text>
<text x="87.1" y="118.5">B31</text>
<text x="87.1" y="119.9">B32</text>
<text x="91.8" y="114.4">A28</text>
<text x="91.8" y="115.8">A29</text>
<text x="91.8" y="117.2">A30</text>
<text x="91.8" y="118.5">A31</text>
<text x="91.8" y="119.9">A32</text>
</g>
<g font-size="1.2" fill="#f00">
<text x="19.3" y="82.7">PROG64_SMBUS_PERI_SCL/SPI_PERI_CLK</text>
<text x="110.7" y="82.6">PCIE_P1_TCK</text>
<text x="111.1" y="84">PCIE_P1_TDI</text>
<text x="19.2" y="84.1">PROG65_SMBUS_PERI_SDA/SPI_PERI_DO</text>
<text x="29.5" y="89.6">PROG31_VAUX_DET</text>
<text x="110.5" y="85.3">PCIE_P1_TDO</text>
<text x="110.7" y="86.7">PCIE_P1_TMS</text>
<text x="29.2" y="92.3">PCIE_CLKREQ0_N</text>
<text x="29.5" y="91">PCIE_WAKE_P0_N</text>
<text x="29.9" y="95.1">PCIE_RX_L0_P0_P</text>
<text x="125.2" y="90.8">PCIE_PERST_P1_N</text>
<text x="125.6" y="95">PCIE_REFCLK_P1_N</text>
<text x="125.8" y="93.6">PCIE_REFCLK_P1_P</text>
<text x="29.8" y="96.4">PCIE_RX_L0_P0_N</text>
<text x="29.8" y="99.2">PRSNT2_B17_N</text>
<text x="29.8" y="101.9">PCIE_RX_L1_P0_N</text>
<text x="125.2" y="99.1">PCIE_PERST_P1_N</text>
<text x="125.8" y="97.7">PCIE_RX_L0_P1_P</text>
<text x="29.8" y="103.3">PCIE_RX_L1_P0_P</text>
<text x="29.8" y="107.4">PCIE_RX_L2_P0_P</text>
<text x="29.8" y="108.8">PCIE_RX_L2_P0_N</text>
<text x="29.8" y="112.9">PCIE_RX_L3_P0_N</text>
<text x="27" y="118.4">PRSTN2_B31_N</text>
<text x="29.8" y="114.3">PCIE_RX_L3_P0_P</text>
</g>
<g font-size="1">
<text x="28.8" y="1">5</text>
<text x="83.7" y="1">4</text>
<text x="138.5" y="1">3</text>
<text x="193.4" y="1">2</text>
<text x="248.2" y="1">1</text>
<text x=".3" y="27.9">D</text>
<text x="276" y="27.9">D</text>
<text x=".3" y="79.4">C</text>
<text x="276" y="79.4">C</text>
<text x=".3" y="130.8">B</text>
<text x="276" y="130.8">B</text>
<text x=".3" y="182.2">A</text>
<text x="276" y="182.2">A</text>
<text x="28.8" y="208.1">5</text>
<text x="83.7" y="208.1">4</text>
<text x="138.5" y="208.1">3</text>
<text x="193.4" y="208.1">2</text>
<text x="248.2" y="208.1">1</text>
</g>
</svg>
